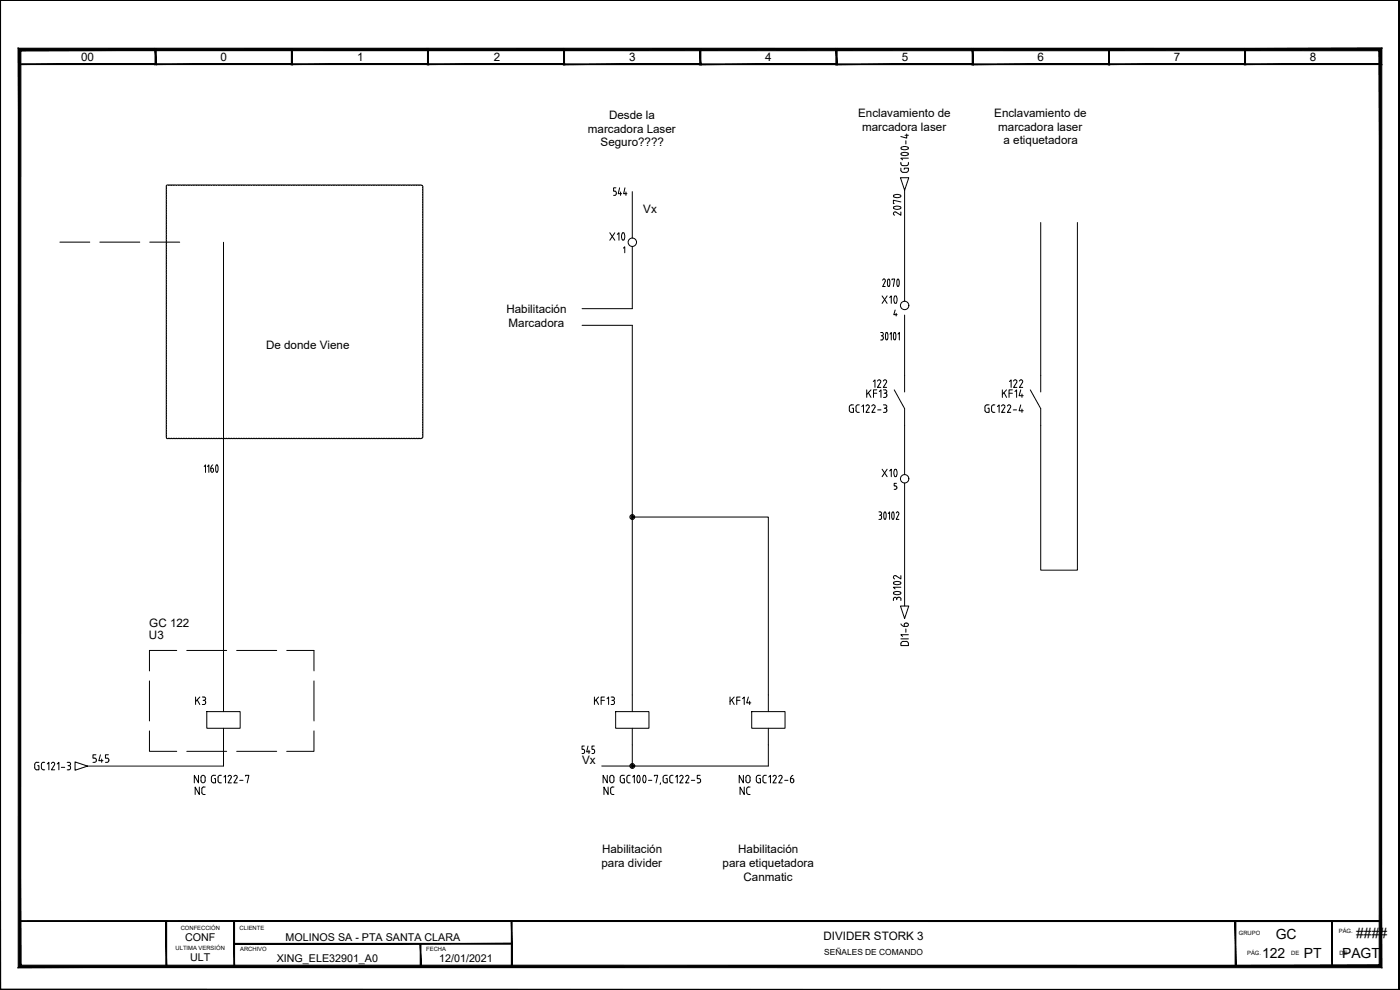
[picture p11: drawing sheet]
<svg xmlns="http://www.w3.org/2000/svg" width="420mm" height="297mm" viewBox="0 0 420 297" stroke-linecap="round" stroke-linejoin="round" font-family="sans-serif">
<g fill="none" stroke="#000" stroke-width=".3">
<path d="M0 .1v296.9h420M50 55.6v9M63 55.6h4.5M63 55.6h-13M67.5 55.6h6M73.5 55.6h1.5M75 55.6h1.5M76.5 55.6h3M79.5 55.6h1.5M81 55.6h4.5M85.5 55.6h1.5M87 55.6h6"/>
<path d="M93 55.6h1.5M94.5 55.6h1.5M96 55.6h1.5M97.5 55.6h1.5M99 55.6h23.5M122.5 55.6h3M125.5 55.6l.9-.1 .5 .5-.1 19.3M189.8 57.5v13.9M270.4 48.7v.4M270.4 50.4v.7M270.4 51.1l.2 .4 .4 .2M270.4 49.1l.5 .6"/>
<path d="M270.5 46a1.32 1.32 0 0 1 2.1 .3 1.62 1.62 0 0 1-2.2-.1zM270.5 44.2a1.32 1.32 0 0 1 2.1 .4 1.62 1.62 0 0 1-2.2-.2zM270.9 49.7h1.2M271.4 50.8v-.4h1.2v.9l-.6 .4M271.5 57.1v33.3M271.6 40.6h1M271.9 42.2v1M272.1 40.2v1.3l-1.7-.5M272.6 48.7v.7l-.5 .3M272.6 47.5h-2.2l.5 .4M18 72.7h8.9M30 72.7h12"/>
<path d="M44.9 72.7h9M50 64.6v16M67.1 72.7v140.8M126.8 79.8v6M126.8 75.3v4.5M189.8 73.9v18.7h-15.1M312.3 66.8v50.8M323.3 66.8v104.3h-11v-48.5l-3.1-5.6M0 80.4h.1M50 80.6v7.5M50 88.1v1.5M50 89.6v1.5"/>
<path d="M50 91.1v1.5M50 92.6v1.5M50 94.1v4.5M50 98.6v1.5M126.8 99.3v6M126.8 97.8v1.5M126.8 93.3v4.5M126.8 91.8v1.5M126.8 88.8v3M126.8 87.3v1.5M126.8 85.8v1.5M174.7 97.6h15.1v115.9"/>
<path d="M264.3 99.8h.4M264.7 99.7l.4 .5-.4 .5M266 99.8a1.42 1.42 0 0 1 .2 2.2 1.44 1.44 0 0 1-.2-2.2zM268.3 99.9l.1-.1a1.46 1.46 0 0 1 .2 2.2 1.4 1.4 0 0 1-.3-2.1zM271.5 94.5v23.1M50 100.1v1.5M50 101.6v4.5M50 106.1v1.5M50 107.6v3M50 110.6v1.5M50 112.1v7.5M50 119.6v4.5"/>
<path d="M126.8 111.3l.1 19.7-.4 .5M126.8 109.8v1.5M126.8 108.3v1.5M126.8 106.8v1.5M126.8 105.3v1.5M264.3 102h.4M264.5 100.8h.2M264.7 100.8l.3 .2 .1 .5-.4 .5M267.1 100.3l.4-.5v2.2M268.4 117l3.1 5.6v19.8M269.5 100.3l.4-.5v2.2M50 124.1v7"/>
<path d="M50 131.1v.4M50 131.5h3M53 131.5h1.5M54.5 131.5h23.5M61.3 140l.4-.5v2.2M62.3 140l.4-.5v2.2M63.9 139.5l-.4 .4-.2 .6M64.9 139.6h.4M64.9 139.6a1.48 1.48 0 0 0 .3 2.1l.3-.9-.2-1.2M78 131.5h3M81 131.5h7.5M88.5 131.5h1.5"/>
<path d="M90 131.5h1.5M91.5 131.5h1.5M93 131.5h1.5M94.5 131.5h4.5M99 131.5h1.5M100.5 131.5h1.5M102 131.5h4.5M106.5 131.5h1.5M108 131.5h1.5M109.5 131.5h1.5M111 131.5h1.5M112.5 131.5h12"/>
<path d="M124.5 131.5h2M0 147h.1M63.3 140.5h.4a.61 .61 0 0 1 .4 .6 .61 .61 0 0 1-.6 .5l-.2-.4M63.3 140.5v.7M189.8 155.1h40.8v58.4M263.8 153.6l.7 .2v.5l-.3 .3M264 154.6h.2M264.2 154.6l.3 .2 .1 .5M264.6 155.3l-.2 .5h-.6M265.4 153.7l.1-.1a1.44 1.44 0 0 1 .2 2.2 1.48 1.48 0 0 1-.3-2.1zM266.6 154.1l.4-.5v2.2M267.8 153.7l.1-.1a1.44 1.44 0 0 1 .2 2.2 1.48 1.48 0 0 1-.3-2.1z"/>
<path d="M269 153.9a.43 .43 0 0 1 .6-.2 .43 .43 0 0 1 .1 .7l-.7 1.4h.8M271.5 144.9v36.9M268.3 177.7a1.32 1.32 0 0 1 2.1 .4l-.9 .3-1.2-.2M268.3 174.7a1.32 1.32 0 0 1 2.1 .4l-.9 .3-1.2-.2M268.3 177.7v.5M268.3 174.7v.5M269.1 179.7v.2M269.1 179.7a.5 .5 0 0 0-.5-.5 .5 .5 0 0 0-.5 .5v.5M269.1 179.7l.3-.4 .5-.1 .5 .5M270.4 176.2h-2.3l.5 .5M270.4 172.7v1l-1.5-.9a.52 .52 0 0 0-.7 .2 .52 .52 0 0 0 .3 .7M270.4 179.7v.5"/>
<path d="M53 195.2h-8.1v6.1M56 195.2h12M71 195.2h12M86 195.2h8.2v6.1M270.2 181.8h2.5l-1.2 3.8zM44.9 219.3v6.1h8.1M44.9 204.3v12M62.1 213.5h10v5h-10zM67.1 218.5v11.4h-40.8M94.2 219.3v6.1h-8.2M94.2 204.3v12M178.4 209.1v2.3"/>
<path d="M178.9 210l.7 1.4M179.6 209.1l-1.2 1.4M180.4 210.1h1M181.4 209.1h-1v2.3M182.2 209.6l.4-.5v2.3M183.4 209.1h.5a.5 .5 0 0 1 .5 .5 .5 .5 0 0 1-.5 .5M183.6 210.1h.3M183.9 210.1a.64 .64 0 0 1 .5 .7 .64 .64 0 0 1-.5 .6h-.5M184.8 213.5h10v5h-10zM189.8 218.5v11.3M219.1 209.1v2.3M219.6 210l.7 1.4"/>
<path d="M220.3 209.1l-1.2 1.4M221.1 210.1h1M222.1 209.1h-1v2.3M222.8 209.6l.6-.5v2.3M224.6 209.1l-.5 1.8h1.2M225 210.4v1M225.6 213.5h10v5h-10zM230.6 218.5v11.3h-50M0 229.9h.1M11 228.7h.7M11.1 228.7l-.6 .4v1.5l.3 .3 .9 .1v-1.3h-.4M13 228.7h.4"/>
<path d="M13 231h.4M13 228.7l-.6 .6 .1 1.4 .5 .3M14.2 229.2l.5-.5v2.3M15.4 229.1a.5 .5 0 0 1 .7-.4 .5 .5 0 0 1 .2 .8M16.3 229.5l-.9 1.5h1M17.2 229.2l.5-.5v2.3M18.4 230.2h1M20.2 228.7h.5M20.2 231h.5M20.4 229.7h.3M20.7 228.7a.5 .5 0 0 1 .5 .5 .5 .5 0 0 1-.5 .5M20.7 229.7a.62 .62 0 0 1 .5 .6 .62 .62 0 0 1-.5 .7"/>
<path d="M22.5 228.6l3.8 1.3-3.8 1.2zM56 225.4h12M71 225.4h12M186.8 232.6h.6M187 233.6h.4v1.3h-.6M188.1 233.2v1.1M188.2 234.3l.5 .6M188.7 234.9h.4M189.1 232.6l-.7 .1-.2 .5M189.9 233.1l.5-.5v2.3M191.4 232.7h.1a1.29 1.29 0 0 1 .3 2.1 1.32 1.32 0 0 1-.4-2.1zM193.1 232.7h.2a1.29 1.29 0 0 1 .2 2.1 1.32 1.32 0 0 1-.4-2.1z"/>
<path d="M194.6 234.1h1M196.4 232.9v-.3h1l-.5 2.3M198.2 234.9l-.1 .5M199.9 233.6h.4v1.3h-.7M200.3 232.6l-.9 .1-.3 .3v1.5l.5 .4M201.6 234.9h.4M202 232.6a.72 .72 0 0 0-1 .6l.1 1.4 .5 .3M202.8 233.1l.5-.5v2.3M204 233a.51 .51 0 0 1 .7-.3 .51 .51 0 0 1 .2 .7M204.9 233.4l-.9 1.5h1M205.8 233a.5 .5 0 0 1 .6-.3 .5 .5 0 0 1 .3 .7l-.9 1.5h1M207.5 234.1h1"/>
<path d="M209.3 234.9h.5M210.1 232.6h-.8v1l.7 .1 .3 .4M210.2 234.1v.3M210.3 234.4l-.5 .5M5.8 276.4h44.1v13.6h-44.1z"/>
<circle cx="189.8" cy="155.1" r=".73"/>
<circle cx="189.8" cy="155.1" r=".46"/>
<circle cx="189.8" cy="155.1" r=".22"/>
<circle cx="189.8" cy="229.8" r=".73"/>
<circle cx="189.8" cy="229.8" r=".46"/>
<circle cx="189.8" cy="229.8" r=".22"/>
</g>
<g fill="#000" stroke="#000" stroke-width=".3">
<path d="M0 .1h419.9zM0 .1h419.9z"/>
<path d="M5.7 19.4h41.1l-.2-.3zM5.9 19.1h40.7l-40.9 .3zM5.7 14.7v4.7l.2-.3zM5.7 14.7l.2 .3v4.1zM5.7 14.7l.2 .3 40.9-.3zM5.9 15l40.9-.3-.2 .3zM46.8 14.7l-.2 .3 .2 4.4zM46.6 15l.2 4.4-.2-.3z"/>
<path d="M46.6 19.4h41.1l-.2-.3zM46.6 19.4l.2-.3h40.7zM46.6 14.7v4.7l.2-.3zM46.6 14.7l.2 .3v4.1zM46.6 14.7l.2 .3 40.9-.3zM46.8 15l40.9-.3-.2 .3zM87.7 14.7l-.2 .3 .2 4.4zM87.5 15l.2 4.4-.2-.3z"/>
<path d="M87.5 19.4h41.1l-.2-.3zM87.7 19.1h40.7l-40.9 .3zM87.5 14.7v4.7l.2-.3zM87.5 14.7l.2 .3v4.1zM87.5 14.7l.2 .3 40.9-.3zM87.7 15l40.9-.3-.2 .3zM128.6 14.7l-.2 .3 .2 4.4zM128.4 15l.2 4.4-.2-.3z"/>
<path d="M128.3 19.4h41.1l-.2-.3zM128.5 19.1h40.7l-40.9 .3zM128.3 14.7v4.7l.2-.3zM128.3 14.7l.2 .3v4.1zM128.3 14.7l.2 .3 40.9-.3zM128.5 15l40.9-.3-.2 .3zM169.4 14.7l-.2 .3 .2 4.4zM169.2 15l.2 4.4-.2-.3z"/>
<path d="M169.2 19.4h41.1l-.2-.2zM169.2 19.4l.2-.2h40.7zM169.2 14.7v4.7l.2-.2zM169.2 14.7l.2 .3v4.2zM169.2 14.7l.2 .3 40.9-.3zM169.4 15l40.9-.3-.2 .3zM210.3 14.7l-.2 .3 .2 4.4zM210.1 15l.2 4.4-.2-.2z"/>
<path d="M210 19.4h41.2l-.3-.2zM210.3 19.2h40.6l-40.9 .2zM210 14.7v4.7l.3-.2zM210 14.7l.3 .3v4.2zM210 14.7l.3 .3 40.9-.3zM210.3 15l40.9-.3-.3 .3zM251.2 14.7l-.3 .3 .3 4.4zM250.9 15l.3 4.4-.3-.2z"/>
<path d="M250.9 19.4h41.2l-.3-.2zM250.9 19.4l.3-.2h40.6zM250.9 14.7v4.7l.3-.2zM250.9 14.7l.3 .3v4.2zM250.9 14.7l.3 .3 40.9-.3zM251.2 15l40.9-.3-.3 .3zM292.1 14.7l-.3 .3 .3 4.4zM291.8 15l.3 4.4-.3-.2z"/>
<path d="M291.8 19.4h41.1l-.2-.2zM291.8 19.4l.2-.2h40.7zM291.8 14.7v4.7l.2-.2zM291.8 14.7l.2 .3v4.2zM291.8 14.7l.2 .3 40.9-.3zM292 15l40.9-.3-.2 .3zM332.9 14.7l-.2 .3 .2 4.4zM332.7 15l.2 4.4-.2-.2z"/>
<path d="M332.7 19.4h41.1l-.2-.3zM332.9 19.1h40.7l-40.9 .3zM332.7 14.7v4.7l.2-.3zM332.7 14.7l.2 .3v4.1zM332.7 14.7l.2 .3 40.9-.3zM332.9 15l40.9-.3-.2 .3zM373.8 14.7l-.2 .3 .2 4.4zM373.6 15l.2 4.4-.2-.3z"/>
<path d="M373.5 19.4h41.1l-.2-.3zM373.5 19.4l.2-.3h40.7zM373.5 14.7v4.7l.2-.3zM373.5 14.7l.2 .3v4.1zM373.5 14.7l.2 .3 40.9-.3zM373.7 15l40.9-.3-.2 .3zM414.6 14.7l-.2 .3 .2 4.4zM414.4 15l.2 4.4-.2-.3z"/>
<path d="M419.9 .1v296.7zM419.9 .1l.1 296.8zM419.9 .1l.1 296.8z"/>
<path d="M5.8 276.3v.2l408.5-.2zM5.8 276.5l408.5-.2v.2z"/>
<path d="M0 .1v296.9l.2-.2zM0 .1h.2v296.7z"/>
<path d="M5.5 290.3l408.4-.7h-407.7zM5.5 290.3l408.4-.7 .8 .8zM413.9 15.2v274.4l.8 .8zM413.9 15.2l.8-.7v275.9zM6.3 15.2h407.6l.8-.7zM5.5 14.5h409.2l-408.4 .7zM5.5 14.5l.7 275.1 .1-274.4zM5.5 14.5l.7 275.1-.7 .7z"/>
<path d="M49.8 276.4v13.6h.2zM49.8 276.4h.2v13.6z"/>
<path d="M70.2 276.4v13.6h.2zM70.2 276.4h.2v13.6z"/>
<path d="M70.3 283v.3l83.3-.3zM70.3 283.3l83.3-.3v.3z"/>
<path d="M126.1 283.2v6.8h.2zM126.1 283.2h.2v6.8z"/>
<path d="M153.5 276.4v13.7h.2zM153.5 276.4h.2v13.7z"/>
<path d="M370.7 276.4v13.6h.2zM370.7 276.4h.2v13.6z"/>
<path d="M399.7 276.4v13.6h.2zM399.7 276.4h.2v13.6z"/>
<path d="M.2 296.8l419.8 .1zM.2 296.8l419.8 .1-420 .1zM0 297l420-.1zM0 297h420z"/>
</g>
<g font-size="7.9">
<text x="272.3" y="67.4" transform="rotate(-90 272.3 67.4)">2070</text>
<text x="181.7" y="74.4">X10</text>
<text x="263.5" y="93.1">X10</text>
<text x="263.5" y="145.3">X10</text>
</g>
<text font-size="7.1" x="262.1" y="87.8">2070</text>
<g font-size="5.7">
<text x="182.7" y="60">544</text>
<text x="57.5" y="212.7">K3</text>
<text x="26.8" y="230">545</text>
</g>
<g font-size="5.3">
<text x="260.7" y="117.5">122</text>
<text x="301.6" y="117.5">122</text>
<text x="253.6" y="124.9">GC122-3</text>
<text x="258.9" y="120.3">KF13</text>
<text x="294.2" y="124.9">GC122-4</text>
<text x="299.5" y="120.3">KF14</text>
<text x="273.4" y="195.1" transform="rotate(-90 273.4 195.1)">DI1-6</text>
<text x="173.2" y="227.2">545</text>
<text x="57.1" y="236">NO</text>
<text x="57.5" y="239.5">NC</text>
<text x="62.1" y="236">GC122-7</text>
<text x="179.9" y="239.5">NC</text>
<text x="179.9" y="236">NO</text>
<text x="220.5" y="236">NO</text>
<text x="220.8" y="239.5">NC</text>
<text x="225.8" y="236">GC122-6</text>
</g>
<g font-size="4.2">
<text x="382.9" y="281.6">GC</text>
<text x="407" y="281.3">####</text>
<text x="378.8" y="287.5">122</text>
<text x="391.3" y="287.5">PT</text>
<text x="402.8" y="287.5">PAGT</text>
</g>
<g font-size="3.5">
<text x="24.3" y="18.4">00</text>
<text x="66.2" y="18.4">0</text>
<text x="107.2" y="18.4">1</text>
<text x="148.2" y="18.4">2</text>
<text x="188.8" y="18.4">3</text>
<text x="229.7" y="18.4">4</text>
<text x="270.6" y="18.4">5</text>
<text x="311.4" y="18.4">6</text>
<text x="352.3" y="18.4">7</text>
<text x="393.1" y="18.4">8</text>
<text x="182.8" y="35.7">Desde la</text>
<text x="257.6" y="35">Enclavamiento de</text>
<text x="298.4" y="35">Enclavamiento de</text>
<text x="176.4" y="39.8">marcadora Laser</text>
<text x="258.7" y="39.2">marcadora laser</text>
<text x="299.6" y="39.2">marcadora laser</text>
<text x="180.3" y="43.8">Seguro????</text>
<text x="301.2" y="43.3">a etiquetadora</text>
<text x="193.1" y="64">Vx</text>
<text x="152" y="93.9">Habilitación</text>
<text x="152.6" y="98.1">Marcadora</text>
<text x="79.8" y="104.7">De donde Viene</text>
<text x="44.7" y="191.8">U3</text>
<text x="44.8" y="188.2">GC 122</text>
<text x="174.7" y="229.1">Vx</text>
<text x="180.7" y="256.1">Habilitación</text>
<text x="221.6" y="256.1">Habilitación</text>
<text x="180.5" y="260.2">para divider</text>
<text x="216.9" y="260.2">para etiquetadora</text>
<text x="223.2" y="264.4">Canmatic</text>
<text x="247.1" y="282.1">DIVIDER STORK 3</text>
</g>
<g font-size="3.2">
<text x="55.5" y="282.3">CONF</text>
<text x="85.7" y="282.3">MOLINOS SA - PTA SANTA CLARA</text>
<text x="57" y="288.3">ULT</text>
<text x="83" y="288.6">XING_ELE32901_A0</text>
<text x="131.8" y="288.6">12/01/2021</text>
</g>
<text font-size="2.5" x="247.4" y="286.6">SEÑALES DE COMANDO</text>
<g font-size="1.8">
<text x="54.2" y="279">CONFECCIÓN</text>
<text x="71.9" y="279">CLIENTE</text>
<text x="371.8" y="280.6">GRUPO</text>
<text x="401.8" y="279.8">PÁG.</text>
<text x="52.7" y="285">ULTIMA VERSIÓN</text>
<text x="72.1" y="285.3">ARCHIVO</text>
<text x="127.9" y="285.3">FECHA</text>
<text x="374.3" y="286.6">PÁG.</text>
<text x="387.5" y="286.6">DE</text>
<text x="402" y="286.6">DE</text>
</g>
</svg>
